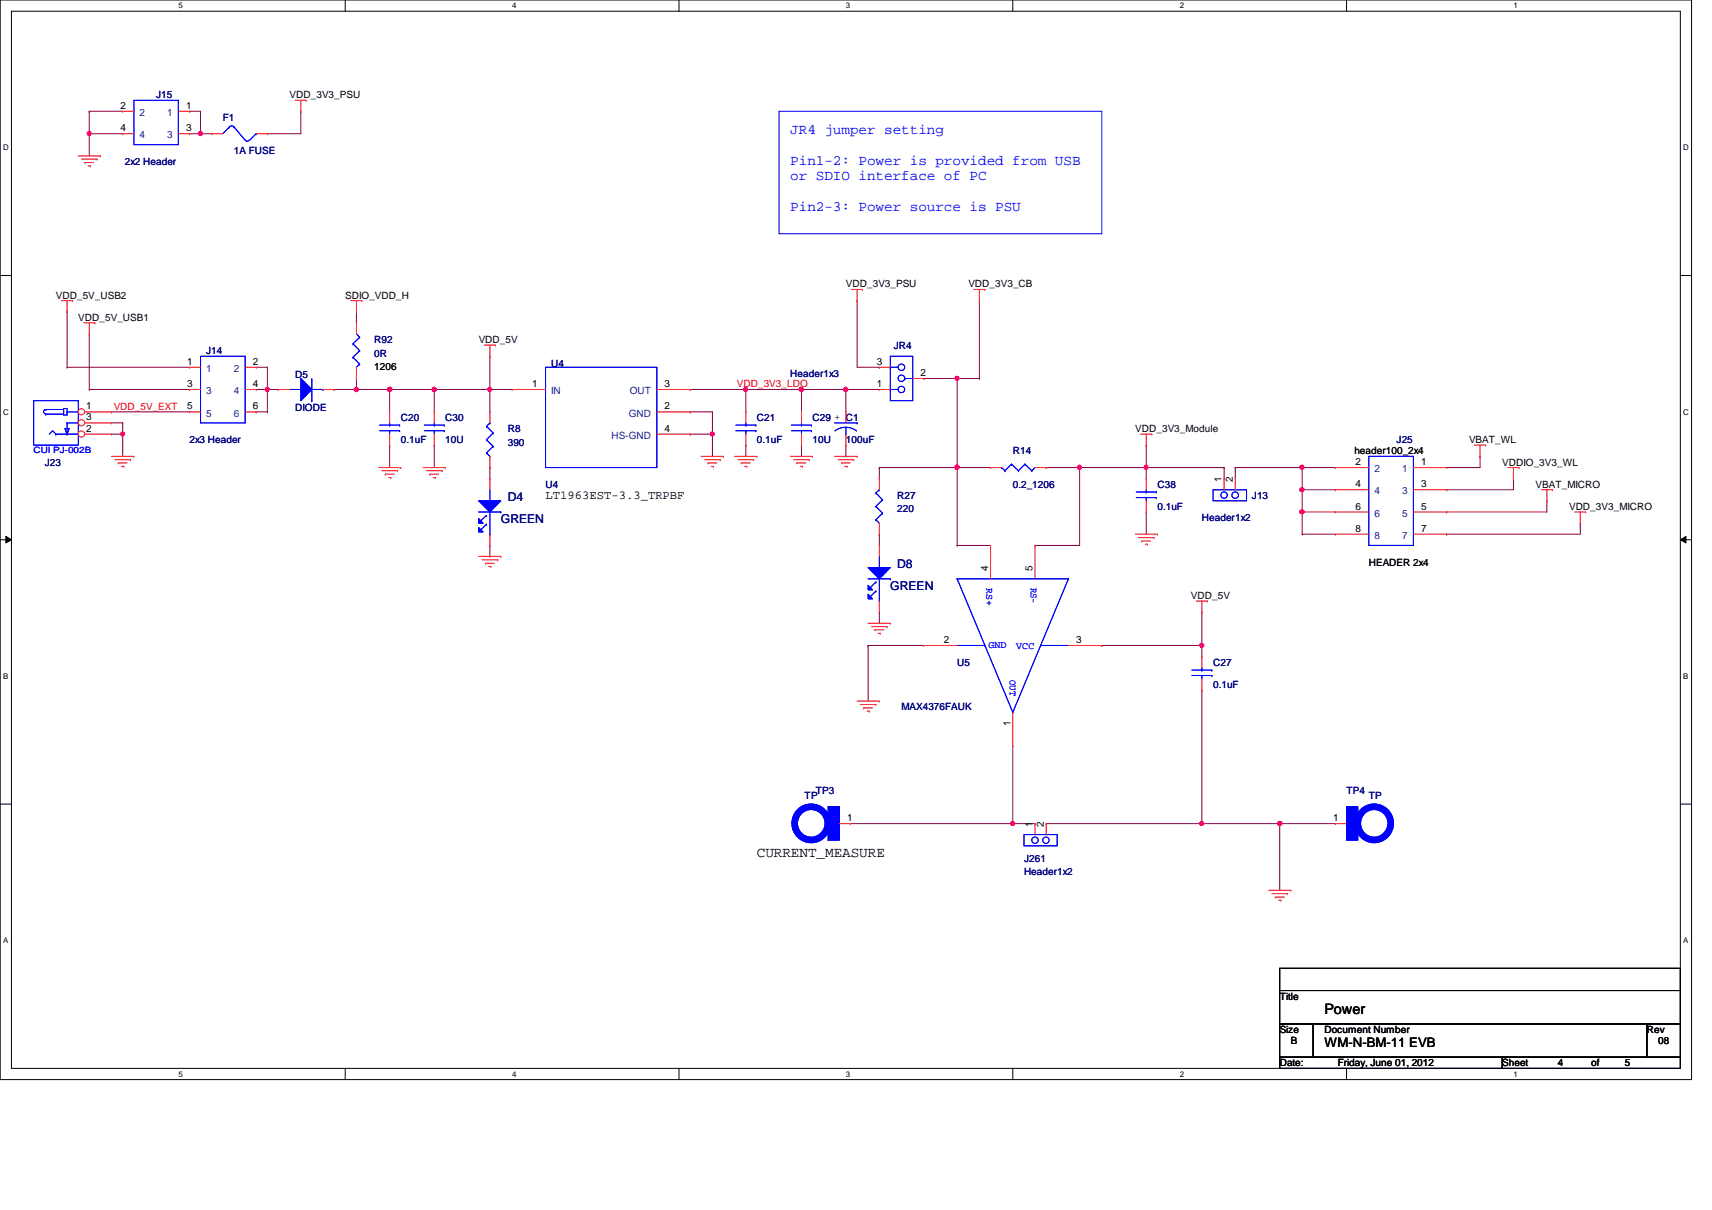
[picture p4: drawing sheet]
<svg xmlns="http://www.w3.org/2000/svg" width="297mm" height="210mm" viewBox="0 0 297 210" stroke-linecap="round" stroke-linejoin="round" font-family="sans-serif">
<path d="M0 0h293.5v187.3h-293.5zM2 1.9h289.5v183.4h-289.5z" fill="none" stroke="#000" stroke-width=".17"/>
<g fill="#fff">
<path d="M30.9 .2h.8v1.5h-.8z"/>
<path d="M30.9 185.5h.8v1.6h-.8z"/>
</g>
<path d="M59.9 0v1.9M59.9 185.3v2" fill="none" stroke="#000" stroke-width=".17"/>
<g fill="#fff">
<path d="M88.9 .2h.7v1.5h-.7z"/>
<path d="M88.9 185.5h.7v1.6h-.7z"/>
</g>
<path d="M117.8 0v1.9M117.8 185.3v2" fill="none" stroke="#000" stroke-width=".17"/>
<g fill="#fff">
<path d="M146.8 .2h.7v1.5h-.7z"/>
<path d="M146.8 185.5h.7v1.6h-.7z"/>
</g>
<path d="M175.7 0v1.9M175.7 185.3v2" fill="none" stroke="#000" stroke-width=".17"/>
<g fill="#fff">
<path d="M204.7 .2h.7v1.5h-.7z"/>
<path d="M204.7 185.5h.7v1.6h-.7z"/>
</g>
<path d="M233.6 0v1.9M233.6 185.3v2" fill="none" stroke="#000" stroke-width=".17"/>
<g fill="#fff">
<path d="M262.6 .2h.8v1.5h-.8z"/>
<path d="M262.6 185.5h.8v1.6h-.8z"/>
<path d="M.5 24.8h1v1.6h-1z"/>
<path d="M292.1 24.8h.9v1.6h-.9z"/>
<path d="M.5 70.7h1v1.5h-1z"/>
<path d="M292.1 70.7h.9v1.5h-.9z"/>
</g>
<path d="M0 47.8h2M291.5 47.8h2" fill="none" stroke="#000" stroke-width=".17"/>
<g fill="#fff">
<path d="M.5 116.5h.9v1.6h-.9z"/>
<path d="M292.1 116.5h.8v1.6h-.8z"/>
</g>
<path d="M0 93.6h2M1 93l1 .6-1 .6zM291.5 93.6l1-.6v1.2zM291.5 93.6h2" fill="none" stroke="#000" stroke-width=".17"/>
<path d="M1 93l1 .6-1 .6zM291.5 93.6l1-.6v1.2z" fill="#000"/>
<g fill="#fff">
<path d="M.5 162.4h.9v1.5h-.9z"/>
<path d="M292.1 162.4h.8v1.5h-.8z"/>
</g>
<path d="M0 139.5h2M291.5 139.5h2" fill="none" stroke="#000" stroke-width=".17"/>
<path d="M135.2 19.3h56v21.3h-56z" fill="none" stroke="#00f" stroke-width=".17"/>
<path d="M75.3 67.6h.1M75.3 67.6v3.9M75.3 67.6h9.7" fill="none" stroke="#800040" stroke-width=".17"/>
<circle cx="85" cy="67.6" r=".38" fill="#f0f"/>
<circle cx="85" cy="67.6" r=".38" fill="none" stroke="#f0f" stroke-width=".17"/>
<circle cx="75.3" cy="67.6" r=".38" fill="#f0f"/>
<circle cx="75.3" cy="67.6" r=".38" fill="none" stroke="#f0f" stroke-width=".17"/>
<path d="M67.6 67.6h.1M67.6 67.6v3.9" fill="none" stroke="#800040" stroke-width=".17"/>
<circle cx="67.6" cy="67.6" r=".38" fill="#f0f"/>
<circle cx="67.6" cy="67.6" r=".38" fill="none" stroke="#f0f" stroke-width=".17"/>
<path d="M67.6 67.6h7.7M75.3 67.6h.1" fill="none" stroke="#800040" stroke-width=".17"/>
<circle cx="67.6" cy="67.6" r=".38" fill="#f0f"/>
<circle cx="67.6" cy="67.6" r=".38" fill="none" stroke="#f0f" stroke-width=".17"/>
<circle cx="75.3" cy="67.6" r=".38" fill="#f0f"/>
<circle cx="75.3" cy="67.6" r=".38" fill="none" stroke="#f0f" stroke-width=".17"/>
<path d="M166.1 81.1h.1M166.1 81.1v13.5M181.5 81.1h.1M181.5 81.1h5.8M187.3 81.1h.1M187.3 81.1v13.5M150.6 112h.1M150.6 112v9.6M208.5 112h.1M208.5 112v1.9M222 142.9h.1M222 142.9v11.5" fill="none" stroke="#800040" stroke-width=".17"/>
<circle cx="222" cy="142.8" r=".37" fill="#f0f"/>
<circle cx="222" cy="142.8" r=".37" fill="none" stroke="#f0f" stroke-width=".17"/>
<g fill="none" stroke="#800040" stroke-width=".17">
<path d="M148.7 52.2h.1M148.7 52.2v11.5h3.9M169.9 52.2h.1M169.9 52.2v13.5M139.1 67.6h.1M139.1 67.6v3.9M152.6 63.7h.1M166.1 65.7h3.8M169.9 65.7h.1M198.9 88.8h.1M198.9 88.8v3.9M222 142.9h.1"/>
<path d="M222 142.9h9.7"/>
</g>
<circle cx="139" cy="67.6" r=".38" fill="#f0f"/>
<circle cx="139" cy="67.6" r=".38" fill="none" stroke="#f0f" stroke-width=".17"/>
<path d="M119.8 67.6h.1M119.8 67.6h9.6M129.4 67.6h.1M129.4 77.2h.1M129.4 67.6v3.9M129.4 77.2v2M139.1 77.2h.1M139.1 77.2v2M166.1 81.1h.1M166.1 81.1h5.8" fill="none" stroke="#800040" stroke-width=".17"/>
<circle cx="166" cy="81.1" r=".38" fill="#f0f"/>
<circle cx="166" cy="81.1" r=".38" fill="none" stroke="#f0f" stroke-width=".17"/>
<path d="M119.8 75.3h.1M119.8 75.3h3.8M123.6 75.3h.1M123.6 75.3v3.9" fill="none" stroke="#800040" stroke-width=".17"/>
<circle cx="123.6" cy="75.3" r=".37" fill="#f0f"/>
<circle cx="123.6" cy="75.3" r=".37" fill="none" stroke="#f0f" stroke-width=".17"/>
<path d="M34.8 23.2h.1M34.8 23.2h1.9M119.8 71.5h.1M119.8 71.5h3.8M198.9 77.2h.1M198.9 77.2v3.9" fill="none" stroke="#800040" stroke-width=".17"/>
<circle cx="34.8" cy="23.2" r=".38" fill="#f0f"/>
<circle cx="34.8" cy="23.2" r=".38" fill="none" stroke="#f0f" stroke-width=".17"/>
<path d="M208.5 142.9h.1M208.5 142.9h13.5" fill="none" stroke="#800040" stroke-width=".17"/>
<circle cx="222" cy="142.8" r=".37" fill="#f0f"/>
<circle cx="222" cy="142.8" r=".37" fill="none" stroke="#f0f" stroke-width=".17"/>
<circle cx="208.5" cy="142.8" r=".37" fill="#f0f"/>
<circle cx="208.5" cy="142.8" r=".37" fill="none" stroke="#f0f" stroke-width=".17"/>
<path d="M147.5 142.9h28.2M175.7 142.9h.1" fill="none" stroke="#800040" stroke-width=".17"/>
<circle cx="175.7" cy="142.8" r=".37" fill="#f0f"/>
<circle cx="175.7" cy="142.8" r=".37" fill="none" stroke="#f0f" stroke-width=".17"/>
<path d="M123.6 71.5h.1M123.6 71.5v3.8M129.4 67.6h.1M129.4 67.6h9.7M150.6 112h.1M150.6 112h9.7" fill="none" stroke="#800040" stroke-width=".17"/>
<circle cx="129.4" cy="67.6" r=".38" fill="#f0f"/>
<circle cx="129.4" cy="67.6" r=".38" fill="none" stroke="#f0f" stroke-width=".17"/>
<path d="M61.8 65.7h.1M61.8 65.7v1.9M67.6 77.2h.1M67.6 77.2v3.9M75.3 77.2h.1M75.3 77.2v3.9M166.1 65.7h.1M166.1 65.7v15.4M208.5 119.7h.1M208.5 119.7v23.2h-27M181.5 142.9h.1" fill="none" stroke="#800040" stroke-width=".17"/>
<circle cx="166" cy="81.1" r=".38" fill="#f0f"/>
<circle cx="166" cy="81.1" r=".38" fill="none" stroke="#f0f" stroke-width=".17"/>
<circle cx="166" cy="65.6" r=".37" fill="#f0f"/>
<circle cx="166" cy="65.6" r=".37" fill="none" stroke="#f0f" stroke-width=".17"/>
<path d="M15.5 23.2h.1M15.5 23.2v3.9" fill="none" stroke="#800040" stroke-width=".17"/>
<circle cx="15.5" cy="23.2" r=".38" fill="#f0f"/>
<circle cx="15.5" cy="23.2" r=".38" fill="none" stroke="#f0f" stroke-width=".17"/>
<path d="M61.8 67.6h.1M61.8 67.6h5.8M85 81.1h.1M85 96.5h.1M85 81.1v1.9M85 94.6v1.9" fill="none" stroke="#800040" stroke-width=".17"/>
<circle cx="67.6" cy="67.6" r=".38" fill="#f0f"/>
<circle cx="67.6" cy="67.6" r=".38" fill="none" stroke="#f0f" stroke-width=".17"/>
<circle cx="61.8" cy="67.6" r=".38" fill="#f0f"/>
<circle cx="61.8" cy="67.6" r=".38" fill="none" stroke="#f0f" stroke-width=".17"/>
<path d="M61.8 54.1h.1M61.8 54.1v1.9M58 67.6h.1M58 67.6h3.8M85 67.6h.1M85 67.6v3.9M191.2 112h.1M191.2 112h17.3" fill="none" stroke="#800040" stroke-width=".17"/>
<circle cx="208.5" cy="111.9" r=".37" fill="#f0f"/>
<circle cx="208.5" cy="111.9" r=".37" fill="none" stroke="#f0f" stroke-width=".17"/>
<path d="M139.1 67.6h7.7M146.8 67.6h.1M166.1 94.6h.1M166.1 94.6h5.8M179.6 94.6h.1M179.6 94.6h7.7M208.5 106.2h.1M208.5 106.2v5.8M175.7 129.4h.1M175.7 129.4v13.5" fill="none" stroke="#800040" stroke-width=".17"/>
<circle cx="139" cy="67.6" r=".38" fill="#f0f"/>
<circle cx="139" cy="67.6" r=".38" fill="none" stroke="#f0f" stroke-width=".17"/>
<circle cx="146.7" cy="67.6" r=".38" fill="#f0f"/>
<circle cx="146.7" cy="67.6" r=".38" fill="none" stroke="#f0f" stroke-width=".17"/>
<path d="M46.4 23.2h.1M46.4 23.2h5.8M146.8 67.6h.1M146.8 77.2h.1M146.8 67.6v3.9M146.8 77.2v2M146.8 67.6h5.8" fill="none" stroke="#800040" stroke-width=".17"/>
<circle cx="146.7" cy="67.6" r=".38" fill="#f0f"/>
<circle cx="146.7" cy="67.6" r=".38" fill="none" stroke="#f0f" stroke-width=".17"/>
<path d="M187.3 81.1h.1M187.3 81.1h11.6" fill="none" stroke="#800040" stroke-width=".17"/>
<circle cx="198.8" cy="81.1" r=".38" fill="#f0f"/>
<circle cx="198.8" cy="81.1" r=".38" fill="none" stroke="#f0f" stroke-width=".17"/>
<circle cx="187.3" cy="81.1" r=".38" fill="#f0f"/>
<circle cx="187.3" cy="81.1" r=".38" fill="none" stroke="#f0f" stroke-width=".17"/>
<path d="M52.2 19.3h.1M52.2 19.3v3.9M160.3 65.7h.1M160.3 65.7h5.8M198.9 81.1h.1M198.9 81.1v1.9M225.9 81.1h.1M225.9 81.1h5.8" fill="none" stroke="#800040" stroke-width=".17"/>
<circle cx="225.9" cy="81.1" r=".38" fill="#f0f"/>
<circle cx="225.9" cy="81.1" r=".38" fill="none" stroke="#f0f" stroke-width=".17"/>
<path d="M225.9 81.1h.1M225.9 92.7h.1M225.9 85h.1M225.9 81.1v3.9M225.9 92.7h5.8M225.9 85h5.8" fill="none" stroke="#800040" stroke-width=".17"/>
<circle cx="225.9" cy="84.9" r=".37" fill="#f0f"/>
<circle cx="225.9" cy="84.9" r=".37" fill="none" stroke="#f0f" stroke-width=".17"/>
<path d="M225.9 85h.1M225.9 88.8h.1M225.9 85v3.8M225.9 88.8h5.8" fill="none" stroke="#800040" stroke-width=".17"/>
<circle cx="225.9" cy="88.8" r=".37" fill="#f0f"/>
<circle cx="225.9" cy="88.8" r=".37" fill="none" stroke="#f0f" stroke-width=".17"/>
<g fill="none" stroke="#800040" stroke-width=".17">
<path d="M15.5 19.3h.1M15.5 19.3h5.8M15.5 19.3v3.9M32.9 19.3h.1M32.9 19.3h1.9M34.8 19.3h.1M34.8 19.3v3.9h-1.9M15.5 23.2h.1M15.5 23.2h5.8M32.9 23.2h.1M11.6 54.1h.1M11.6 54.1v9.6"/>
<path d="M15.5 57.9h.1M15.5 57.9v9.7M19.3 71.5h.1M19.3 71.5h13.6M19.3 73.4h2M21.3 73.4h.1M21.3 75.3h.1M21.3 75.3v3.9M85 67.6h.1M85 61.8h.1M85 67.6h3.9M85 61.8v5.8"/>
<path d="M256.8 79.2h.1M256.8 79.2v1.9h-5.8M152.6 92.7h.1M152.6 81.1h.1M152.6 81.1h13.5M152.6 81.1v1.9M152.6 92.7v1.9M198.9 81.1h.1M198.9 81.1h13.5M212.4 81.1h.1M212.4 81.1v1.9M214.3 81.1h.1"/>
<path d="M214.3 81.1h11.6M214.3 81.1v1.9M225.9 88.8h.1M225.9 88.8v3.9M251 81.1h.1M251 85h.1M251 88.8h.1M251 92.7h.1M262.6 83h.1M262.6 83v2h-11.6M268.4 86.9h.1M268.4 86.9v1.9h-17.4"/>
<path d="M274.2 90.8h.1M274.2 90.8v1.9h-23.2M152.6 106.2h.1M152.6 106.2v1.9M175.7 142.9h3.9M179.6 142.9h.1"/>
</g>
<circle cx="21.3" cy="75.3" r=".37" fill="#f0f"/>
<circle cx="21.3" cy="75.3" r=".37" fill="none" stroke="#f0f" stroke-width=".17"/>
<path d="M19.3 75.3h2M21.3 75.3h.1M21.3 73.4h.1M21.3 73.4v1.9M44.4 71.5h.1M44.4 63.7h2M44.4 71.5h2M44.4 67.6h2M46.4 63.7h.1M46.4 67.6h.1M46.4 63.7v3.9" fill="none" stroke="#800040" stroke-width=".17"/>
<circle cx="46.4" cy="67.6" r=".38" fill="#f0f"/>
<circle cx="46.4" cy="67.6" r=".38" fill="none" stroke="#f0f" stroke-width=".17"/>
<path d="M11.6 63.7h.1M11.6 63.7h21.3M15.5 67.6h.1M15.5 67.6h17.4M46.4 71.5h.1M46.4 67.6h.1M46.4 67.6v3.9M46.4 67.6h1.9" fill="none" stroke="#800040" stroke-width=".17"/>
<g fill="none" stroke="#f00" stroke-width=".17">
<path d="M51.2 17.4h1.9M52.2 19.3h.1M52.2 17.4v1.9M53.1 17.4h.1M13.6 27.1h3.8M14.1 27.6h2.7M14.7 28.2h.1M14.7 28.2h1.6M15.3 28.8h.4M15.7 28.8h.1M16.8 27.6h.1M17.4 27.1h.1"/>
<path d="M10.7 52.2h1.9M11.6 54.1h.1M11.6 52.2v1.9M12.6 52.2h.1M14.5 56h2M15.5 57.9h.1M15.5 56v1.9M16.5 56h.1M60.9 52.2h1.9M61.8 54.1h.1M61.8 52.2v1.9M62.8 52.2h.1"/>
<path d="M84 59.9h2M85 59.9v1.9M86 59.9h.1M147.7 50.2h1.9M148.7 52.2h.1M148.7 50.2v2M149.6 50.2h.1M168.9 50.2h2M169.9 52.2h.1M169.9 50.2v2M170.9 50.2h.1M19.3 79.2h3.9"/>
<path d="M19.9 79.8h2.7M22.6 79.8h.1M23.2 79.2h.1M32.9 63.7h.1M32.9 67.6h.1M32.9 71.5h.1M32.9 63.7h1.9M32.9 67.6h1.9M32.9 71.5h1.9M42.5 63.7h1.9M42.5 67.6h1.9M42.5 71.5h1.9"/>
<path d="M44.4 63.7h.1M44.4 67.6h.1M44.4 71.5h.1M75.3 71.5h.1M75.3 77.2h.1M75.3 71.5v1.9M75.3 75.3v1.9M85 61.8h.1M121.7 79.2h3.8M122.3 79.8h2.7M125 79.8h.1M125.5 79.2h.1"/>
<path d="M127.5 79.2h3.8M128.1 79.8h2.7M130.8 79.8h.1M131.3 79.2h.1M137.1 79.2h3.9M137.7 79.8h2.7M140.4 79.8h.1M141 79.2h.1M144.8 79.2h3.9M145.4 79.8h2.7M148.1 79.8h.1M148.7 79.2h.1"/>
<path d="M152.6 67.6h.1M152.6 63.7h.1M152.6 63.7h1.9M152.6 67.6h1.9M158.4 65.7h1.9M160.3 65.7h.1M197.9 75.3h2M198.9 77.2h.1M198.9 75.3v1.9M199.9 75.3h.1M255.8 77.2h2M256.8 79.2h.1"/>
<path d="M256.8 77.2v2M257.8 77.2h.1M20.5 80.3h.1M20.5 80.3h1.6M21.1 80.9h.4M21.5 80.9h.1M65.7 81.1h3.8M66.2 81.7h2.8M66.8 82.3h.1M66.8 82.3h1.6M67.4 82.8h.4M67.8 82.8h.1"/>
<path d="M69 81.7h.1M69.5 81.1h.1M73.4 81.1h3.9M74 81.7h2.7M74.6 82.3h.1M74.6 82.3h1.5M75.1 82.8h.4M75.5 82.8h.1M76.7 81.7h.1M77.3 81.1h.1M83.1 96.5h3.8M83.6 97.1h2.8"/>
<path d="M84.2 97.7h.1M84.2 97.7h1.6M84.8 98.3h.4M85.2 98.3h.1M86.4 97.1h.1M86.9 96.5h.1M122.8 80.3h.1M122.8 80.3h1.6M123.4 80.9h.4M123.8 80.9h.1M128.6 80.3h.1M128.6 80.3h1.6"/>
<path d="M129.2 80.9h.4M129.6 80.9h.1M138.3 80.3h.1M138.3 80.3h1.5M138.8 80.9h.4M139.2 80.9h.1M146 80.3h.1M146 80.3h1.5M146.6 80.9h.4M147 80.9h.1M152.6 92.7h.1M152.6 83h.1"/>
<path d="M152.6 83v2M152.6 90.8v1.9M197 92.7h3.8M197.5 93.3h2.7M198.1 93.9h.1M198.1 93.9h1.5M198.7 94.4h.4M199.1 94.4h.1M200.2 93.3h.1M200.8 92.7h.1M212.4 83h.1M212.4 83v2"/>
<path d="M214.3 83h.1M214.3 83v2M261.6 81.1h2M262.6 83h.1M262.6 81.1v1.9M263.6 81.1h.1M267.4 85h2M268.4 86.9h.1M268.4 85v1.9M269.4 85h.1M273.2 88.8h1.9M274.2 90.8h.1"/>
<path d="M274.2 88.8v2M275.1 88.8h.1M150.6 108.1h3.9M151.2 108.7h2.7M151.8 109.3h.1M151.8 109.3h1.5M152.4 109.9h.3M152.7 109.9h.1M153.9 108.7h.1M154.5 108.1h.1M207.6 104.3h1.9M208.5 106.2h.1"/>
<path d="M208.5 104.3v1.9M209.5 104.3h.1M148.7 121.6h3.9M149.3 122.2h2.7M149.9 122.8h.1M149.9 122.8h1.5M150.4 123.4h.4M150.8 123.4h.1M152 122.2h.1M152.6 121.6h.1M220.1 154.4h3.9M220.7 155h2.7"/>
<path d="M221.3 155.6h.1M221.3 155.6h1.5M221.9 156.2h.3M222.2 156.2h.1M223.4 155h.1M224 154.4h.1"/>
</g>
<path d="M222 168h69.5v3.8h-69.5zM222 171.8h69.5v5.8h-69.5zM222 177.6h5.8v5.8h-5.8zM227.8 177.6h57.9v5.8h-57.9zM285.7 177.6h5.8v5.8h-5.8zM222 183.4h38.6v1.9h-38.6zM260.6 183.4h30.9v1.9h-30.9z" fill="none" stroke="#000" stroke-width=".17"/>
<g fill="none" stroke="#00f" stroke-width=".17">
<path d="M34.8 61.8h7.7v11.6h-7.7zM73.6 74.7h3.5M73.6 73.7h3.5M75.3 73.7h.1M75.3 74.7h.1M75.3 73.4v.3M75.3 74.7v.6M77.1 74.7h.1M77.1 73.7h.1M154.5 61.8h3.9v7.7h-3.9zM154.5 67.6h.1M154.5 63.7h.1"/>
<path d="M154.5 67.6h1.3M154.5 63.7h1.3M157 65.7h.1M157 65.7h1.4M152 90.2h.1M152 87.8h.1M152 85.5h.1M152 90.2l.6 .6M152 87.8l1.1 1.2M152 85.5l1.1 1.2M152.6 85h.1M152.6 85l-.6 .5"/>
<path d="M153.1 89h.1M153.1 86.7h.1M153.1 89l-1.1 1.2M153.1 86.7l-1.1 1.1M210.5 85h5.8v1.9h-5.8z"/>
<circle cx="156.4" cy="63.7" r=".56"/>
<circle cx="156.4" cy="67.6" r=".56"/>
<circle cx="156.4" cy="65.6" r=".56"/>
<circle cx="212.4" cy="85.9" r=".56"/>
<circle cx="214.3" cy="85.9" r=".56"/>
</g>
<path d="M52.2 65.7l1.9 1.9-1.9 1.9z" fill="#00f"/>
<path d="M50.2 67.6h2M52.2 65.7l1.9 1.9-1.9 1.9zM52.2 67.6h.1M54.1 69.5h.1M54.1 65.7v3.8M54.1 67.6h1.9M56 67.6h.1" fill="none" stroke="#00f" stroke-width=".17"/>
<path d="M52.2 65.7l1.9 1.9-1.9 1.9z" fill="#00f"/>
<g fill="none" stroke="#00f" stroke-width=".17">
<path d="M39.8 22l.4-.2 .4 .2M39.8 22h.1M39.8 22l-1.2 1.2M40.6 22h.1M40.6 22l1.9 2.3M42.6 24.3l.3 .2 .3-.2M44.4 23.2h.1M44.4 23.2l-1.1 1.1M50.2 67.6h2M52.2 65.7l1.9 1.9-1.9 1.9zM52.2 67.6h.1M54.1 69.5h.1"/>
<path d="M54.1 65.7v3.8M54.1 67.6h1.9M56 67.6h.1M65.9 74.7h3.4M65.9 73.7h3.4M67.6 73.7h.1M67.6 74.7h.1M67.6 73.4v.3M67.6 74.7v.6M69.3 74.7h.1M69.3 73.7h.1M94.7 63.7h19.3v17.4h-19.3z"/>
<path d="M173.8 81.1h.1M173.8 81.1l.6 .6M174.4 81.7h.1M175.5 80.5h.1M175.5 80.5l1.2 1.2M175.5 80.5l-1.1 1.2M176.7 81.7h.1M177.8 80.5h.1M177.8 80.5l1.2 1.2M177.8 80.5l-1.1 1.2M179 81.7h.1M179.6 81.1l-.6 .6"/>
<path d="M177.7 144.8h5.7v1.9h-5.7z"/>
<circle cx="179.6" cy="145.7" r=".56"/>
<circle cx="181.5" cy="145.7" r=".56"/>
</g>
<g fill="none" stroke="#f00" stroke-width=".17">
<path d="M36.7 23.2h.1M36.7 23.2h1.9M44.4 23.2h2M46.4 23.2h.1M48.3 67.6h.1M48.3 67.6h1.9M56 67.6h2M58 67.6h.1M67.6 71.5h.1M67.6 77.2h.1M67.6 71.5v1.9M67.6 75.3v1.9"/>
<path d="M88.9 67.6h.1M88.9 67.6h5.8M114 67.6h5.8M114 75.3h5.8M114 71.5h5.8M119.8 67.6h.1M119.8 75.3h.1M119.8 71.5h.1M171.9 81.1h.1M171.9 81.1h1.9M179.6 81.1h1.9M181.5 81.1h.1"/>
<path d="M179.6 142.9h.1M179.6 142.9v1.9M181.5 142.9h.1M181.5 142.9v1.9"/>
</g>
<path d="M83.1 86.9h3.8l-1.9 1.9z" fill="#00f"/>
<path d="M83.1 86.9h3.8l-1.9 1.9z" fill="none" stroke="#00f" stroke-width=".17"/>
<path d="M83.1 90l.7 .8h-.7z" fill="#00f"/>
<path d="M83.1 90l.7 .8h-.7z" fill="none" stroke="#00f" stroke-width=".17"/>
<path d="M83.1 91.5l.7 .8h-.7z" fill="#00f"/>
<path d="M83.1 91.5l.7 .8h-.7zM83.1 88.8h3.8M84.4 89.4h.1M84.4 90.9h.1M84.4 89.4l-1 .9M84.4 90.9l-1 1M85 86.9h.1M85 92.7h.1M85 85v1.9M85 88.8v3.9M86.9 88.8h.1" fill="none" stroke="#00f" stroke-width=".17"/>
<path d="M83.1 86.9h3.8l-1.9 1.9z" fill="#00f"/>
<path d="M83.1 86.9h3.8l-1.9 1.9z" fill="none" stroke="#00f" stroke-width=".17"/>
<path d="M83.1 90l.7 .8h-.7z" fill="#00f"/>
<path d="M83.1 90l.7 .8h-.7z" fill="none" stroke="#00f" stroke-width=".17"/>
<path d="M83.1 91.5l.7 .8h-.7z" fill="#00f"/>
<g fill="none" stroke="#00f" stroke-width=".17">
<path d="M23.2 17.4h7.7v7.7h-7.7zM144.8 73.4h3.9M146.8 75.3h.1M146.8 74.1l1.1 .3 .7 .4M146.8 74.1l-.9 .1-1 .6M146.8 74.1v1.2M148.7 73.4h.1M83.1 91.5l.7 .8h-.7zM83.1 88.8h3.8M84.4 89.4h.1M84.4 90.9h.1M84.4 89.4l-1 .9"/>
<path d="M84.4 90.9l-1 1M85 86.9h.1M85 92.7h.1M85 85v1.9M85 88.8v3.9M86.9 88.8h.1"/>
</g>
<g fill="none" stroke="#f00" stroke-width=".17">
<path d="M21.3 19.3h.1M21.3 19.3h1.9M30.9 19.3h2M32.9 19.3h.1M21.3 23.2h.1M21.3 23.2h1.9M30.9 23.2h2M32.9 23.2h.1M146.8 71.5h.1M146.8 77.2h.1M146.8 71.5v1.9M146.8 75.3v1.9"/>
<path d="M85 94.6h.1M85 83h.1M85 83v2M85 92.7v1.9"/>
</g>
<circle cx="140.8" cy="142.8" r="2.88" fill="none" stroke="#00f" stroke-width="1.1"/>
<path d="M143.7 140h1.9v5.8h-1.9z" fill-rule="evenodd" fill="#00f"/>
<path d="M143.7 140h1.9v5.8h-1.9z" fill="none" stroke="#00f" stroke-width=".17"/>
<circle cx="140.8" cy="142.8" r="2.88" fill="none" stroke="#00f" stroke-width="1.1"/>
<path d="M143.7 140h1.9v5.8h-1.9z" fill-rule="evenodd" fill="#00f"/>
<path d="M143.7 140h1.9v5.8h-1.9z" fill="none" stroke="#00f" stroke-width=".17"/>
<path d="M145.6 142.9h1.9M147.5 142.9h.1" fill="none" stroke="#f00" stroke-width=".17"/>
<path d="M150.6 98.5h3.9l-1.9 1.9z" fill="#00f"/>
<path d="M150.6 98.5h3.9l-1.9 1.9z" fill="none" stroke="#00f" stroke-width=".17"/>
<path d="M150.6 101.6l.8 .7h-.8z" fill="#00f"/>
<path d="M150.6 101.6l.8 .7h-.8z" fill="none" stroke="#00f" stroke-width=".17"/>
<path d="M150.6 103.1l.8 .8h-.8z" fill="#00f"/>
<path d="M152.6 98.5h.1M152.6 96.5v2M150.6 103.1l.8 .8h-.8zM150.6 100.4h3.9M152 101h.1M152 102.5h.1M152 101l-1 .9M152 102.5l-1 1M152.6 104.3h.1M152.6 100.4v3.9M154.5 100.4h.1" fill="none" stroke="#00f" stroke-width=".17"/>
<path d="M150.6 98.5h3.9l-1.9 1.9z" fill="#00f"/>
<path d="M150.6 98.5h3.9l-1.9 1.9z" fill="none" stroke="#00f" stroke-width=".17"/>
<path d="M150.6 101.6l.8 .7h-.8z" fill="#00f"/>
<path d="M150.6 101.6l.8 .7h-.8z" fill="none" stroke="#00f" stroke-width=".17"/>
<path d="M150.6 103.1l.8 .8h-.8z" fill="#00f"/>
<g fill="none" stroke="#00f" stroke-width=".17">
<path d="M152.6 98.5h.1M152.6 96.5v2M150.6 103.1l.8 .8h-.8zM150.6 100.4h3.9M152 101h.1M152 102.5h.1M152 101l-1 .9M152 102.5l-1 1M152.6 104.3h.1M152.6 100.4v3.9M154.5 100.4h.1M166.1 100.4h.1"/>
<path d="M166.1 100.4h19.3M166.1 100.4l9.6 23.2M166.1 112h4.8M170.9 112h.1M180.5 112h.1M180.5 112h4.9M185.4 100.4h.1M185.4 100.4l-9.7 23.2M206.8 117.2h3.5M206.8 116.2h3.5M208.5 116.2h.1M208.5 117.2h.1"/>
<path d="M208.5 115.8v.4M208.5 117.2v.6M210.3 117.2h.1M210.3 116.2h.1M175.7 123.6h.1"/>
</g>
<g fill="none" stroke="#f00" stroke-width=".17">
<path d="M152.6 94.6h.1M152.6 94.6v1.9M171.9 94.6h.1M171.9 94.6v5.8M179.6 94.6h.1M179.6 94.6v5.8M152.6 106.2h.1M152.6 104.3v1.9M160.3 112h.1M160.3 112h5.8M185.4 112h5.8M191.2 112h.1"/>
<path d="M208.5 113.9h.1M208.5 119.7h.1M208.5 113.9v1.9M208.5 117.8v1.9M175.7 129.4h.1M175.7 123.6v5.8"/>
</g>
<circle cx="238.4" cy="142.8" r="2.87" fill="none" stroke="#00f" stroke-width="1.1"/>
<path d="M233.6 140h2v5.8h-2z" fill-rule="evenodd" fill="#00f"/>
<path d="M233.6 140h2v5.8h-2z" fill="none" stroke="#00f" stroke-width=".17"/>
<circle cx="238.4" cy="142.8" r="2.87" fill="none" stroke="#00f" stroke-width="1.1"/>
<path d="M233.6 140h2v5.8h-2z" fill-rule="evenodd" fill="#00f"/>
<g fill="none" stroke="#00f" stroke-width=".17">
<path d="M61.3 59.6h.1M61.3 59.6l1.1 1.2M61.8 57.9l.6 .6M62.4 58.5h.1M62.4 58.5l-1.1 1.1M5.8 69.5h7.8v7.7h-7.8zM8 71h.1M8 71.8h.1M8 71a.38 .38 0 0 0-.4 .4 .38 .38 0 0 0 .3 .4M8 71h3M8 71.8h3M8.5 75.3l.6-.6 .6 .6"/>
<path d="M9.7 75.3h.1M9.7 75.3h3.9M11 70.9h.6v1.1h-.6zM11.3 74.3h.7l-.4 1zM11.6 71.5h.1M11.6 73.4h.1M11.6 75.3h.1M11.6 71.5h2M11.6 73.4h2M11.6 73.4v1.9M61.3 62h.1M61.3 62l1.1 1.2"/>
<path d="M61.8 63.7h.1M62.4 60.8h.1M62.4 63.2h.1M62.4 60.8l-1.1 1.2M62.4 63.2l-.6 .5M84.4 78.6h.1M84.4 76.3h.1M84.4 74h.1M84.4 78.6l.6 .6M84.4 76.3l1.2 1.1M84.4 74l1.2 1.1M85 73.4h.1"/>
<path d="M85 73.4l-.6 .6M85.6 77.4h.1M85.6 75.1h.1M85.6 77.4l-1.2 1.2M85.6 75.1l-1.2 1.2M127.7 74.7h3.4M127.7 73.7h3.4M129.4 73.7h.1M129.4 74.7h.1M129.4 73.4v.3M129.4 74.7v.6M131.1 74.7h.1"/>
<path d="M131.1 73.7h.1M237.5 79.2h7.7v15.4h-7.7zM197.1 86.3h3.5M197.1 85.3h3.5M198.9 85.3h.1M198.9 86.3h.1M198.9 85v.3M198.9 86.3v.6M200.6 86.3h.1M200.6 85.3h.1M233.6 140h2v5.8h-2z"/>
</g>
<g fill="none" stroke="#f00" stroke-width=".17">
<path d="M61.8 56h.1M61.8 56v1.9M61.8 65.7h.1M61.8 63.7v2M85 71.5h.1M85 71.5v1.9M85 79.2v1.9M129.4 71.5h.1M129.4 77.2h.1M129.4 71.5v1.9M129.4 75.3v1.9M85 81.1h.1"/>
<path d="M198.9 83h.1M198.9 88.8h.1M198.9 83v2M198.9 86.9v1.9M231.7 81.1h.1M231.7 85h.1M231.7 88.8h.1M231.7 92.7h.1M231.7 81.1h5.8M231.7 85h5.8M231.7 88.8h5.8M231.7 92.7h5.8"/>
<path d="M245.2 81.1h5.8M245.2 85h5.8M245.2 88.8h5.8M245.2 92.7h5.8M251 81.1h.1M251 85h.1M251 88.8h.1M251 92.7h.1M231.7 142.9h.1M231.7 142.9h1.9"/>
</g>
<circle cx="14.1" cy="71.4" r=".55" fill="#fff"/>
<g fill="none" stroke="#f00" stroke-width=".17">
<path d="M14.7 71.5h4.6M19.3 71.5h.1"/>
<circle cx="14.1" cy="71.4" r=".55"/>
</g>
<circle cx="14.1" cy="75.3" r=".55" fill="#fff"/>
<g fill="none" stroke="#f00" stroke-width=".17">
<path d="M14.7 75.3h4.6M19.3 75.3h.1"/>
<circle cx="14.1" cy="75.3" r=".55"/>
</g>
<circle cx="14.1" cy="73.3" r=".55" fill="#fff"/>
<g fill="none" stroke="#f00" stroke-width=".17">
<path d="M14.7 73.4h4.6M19.3 73.4h.1M139.1 71.5h.1M139.1 77.2h.1M139.1 71.5v1.9M139.1 75.3v1.9"/>
<circle cx="14.1" cy="73.3" r=".55"/>
</g>
<path d="M137.3 74.7h3.5M137.3 73.7h3.5M139.1 73.7h.1M139.1 74.7h.1M139.1 73.4v.3M139.1 74.7v.6M140.8 74.7h.1M140.8 73.7h.1" fill="none" stroke="#00f" stroke-width=".17"/>
<circle cx="85" cy="67.6" r=".38" fill="#f0f"/>
<circle cx="85" cy="67.6" r=".38" fill="none" stroke="#f0f" stroke-width=".17"/>
<circle cx="75.3" cy="67.6" r=".38" fill="#f0f"/>
<circle cx="75.3" cy="67.6" r=".38" fill="none" stroke="#f0f" stroke-width=".17"/>
<circle cx="67.6" cy="67.6" r=".38" fill="#f0f"/>
<circle cx="67.6" cy="67.6" r=".38" fill="none" stroke="#f0f" stroke-width=".17"/>
<circle cx="67.6" cy="67.6" r=".38" fill="#f0f"/>
<circle cx="67.6" cy="67.6" r=".38" fill="none" stroke="#f0f" stroke-width=".17"/>
<circle cx="75.3" cy="67.6" r=".38" fill="#f0f"/>
<circle cx="75.3" cy="67.6" r=".38" fill="none" stroke="#f0f" stroke-width=".17"/>
<circle cx="222" cy="142.8" r=".37" fill="#f0f"/>
<circle cx="222" cy="142.8" r=".37" fill="none" stroke="#f0f" stroke-width=".17"/>
<circle cx="139" cy="67.6" r=".38" fill="#f0f"/>
<circle cx="139" cy="67.6" r=".38" fill="none" stroke="#f0f" stroke-width=".17"/>
<circle cx="166" cy="81.1" r=".38" fill="#f0f"/>
<circle cx="166" cy="81.1" r=".38" fill="none" stroke="#f0f" stroke-width=".17"/>
<circle cx="123.6" cy="75.3" r=".37" fill="#f0f"/>
<circle cx="123.6" cy="75.3" r=".37" fill="none" stroke="#f0f" stroke-width=".17"/>
<circle cx="34.8" cy="23.2" r=".38" fill="#f0f"/>
<circle cx="34.8" cy="23.2" r=".38" fill="none" stroke="#f0f" stroke-width=".17"/>
<circle cx="222" cy="142.8" r=".37" fill="#f0f"/>
<circle cx="222" cy="142.8" r=".37" fill="none" stroke="#f0f" stroke-width=".17"/>
<circle cx="208.5" cy="142.8" r=".37" fill="#f0f"/>
<circle cx="208.5" cy="142.8" r=".37" fill="none" stroke="#f0f" stroke-width=".17"/>
<circle cx="175.7" cy="142.8" r=".37" fill="#f0f"/>
<circle cx="175.7" cy="142.8" r=".37" fill="none" stroke="#f0f" stroke-width=".17"/>
<circle cx="129.4" cy="67.6" r=".38" fill="#f0f"/>
<circle cx="129.4" cy="67.6" r=".38" fill="none" stroke="#f0f" stroke-width=".17"/>
<circle cx="166" cy="81.1" r=".38" fill="#f0f"/>
<circle cx="166" cy="81.1" r=".38" fill="none" stroke="#f0f" stroke-width=".17"/>
<circle cx="166" cy="65.6" r=".37" fill="#f0f"/>
<circle cx="166" cy="65.6" r=".37" fill="none" stroke="#f0f" stroke-width=".17"/>
<circle cx="15.5" cy="23.2" r=".38" fill="#f0f"/>
<circle cx="15.5" cy="23.2" r=".38" fill="none" stroke="#f0f" stroke-width=".17"/>
<circle cx="67.6" cy="67.6" r=".38" fill="#f0f"/>
<circle cx="67.6" cy="67.6" r=".38" fill="none" stroke="#f0f" stroke-width=".17"/>
<circle cx="61.8" cy="67.6" r=".38" fill="#f0f"/>
<circle cx="61.8" cy="67.6" r=".38" fill="none" stroke="#f0f" stroke-width=".17"/>
<circle cx="208.5" cy="111.9" r=".37" fill="#f0f"/>
<circle cx="208.5" cy="111.9" r=".37" fill="none" stroke="#f0f" stroke-width=".17"/>
<circle cx="139" cy="67.6" r=".38" fill="#f0f"/>
<circle cx="139" cy="67.6" r=".38" fill="none" stroke="#f0f" stroke-width=".17"/>
<circle cx="146.7" cy="67.6" r=".38" fill="#f0f"/>
<circle cx="146.7" cy="67.6" r=".38" fill="none" stroke="#f0f" stroke-width=".17"/>
<circle cx="146.7" cy="67.6" r=".38" fill="#f0f"/>
<circle cx="146.7" cy="67.6" r=".38" fill="none" stroke="#f0f" stroke-width=".17"/>
<circle cx="198.8" cy="81.1" r=".38" fill="#f0f"/>
<circle cx="198.8" cy="81.1" r=".38" fill="none" stroke="#f0f" stroke-width=".17"/>
<circle cx="187.3" cy="81.1" r=".38" fill="#f0f"/>
<circle cx="187.3" cy="81.1" r=".38" fill="none" stroke="#f0f" stroke-width=".17"/>
<circle cx="225.9" cy="81.1" r=".38" fill="#f0f"/>
<circle cx="225.9" cy="81.1" r=".38" fill="none" stroke="#f0f" stroke-width=".17"/>
<circle cx="225.9" cy="84.9" r=".37" fill="#f0f"/>
<circle cx="225.9" cy="84.9" r=".37" fill="none" stroke="#f0f" stroke-width=".17"/>
<circle cx="225.9" cy="88.8" r=".37" fill="#f0f"/>
<circle cx="225.9" cy="88.8" r=".37" fill="none" stroke="#f0f" stroke-width=".17"/>
<circle cx="21.3" cy="75.3" r=".37" fill="#f0f"/>
<circle cx="21.3" cy="75.3" r=".37" fill="none" stroke="#f0f" stroke-width=".17"/>
<circle cx="46.4" cy="67.6" r=".38" fill="#f0f"/>
<circle cx="46.4" cy="67.6" r=".38" fill="none" stroke="#f0f" stroke-width=".17"/>
<g font-size="2.5" fill="#00f">
<text x="137.1" y="23.2">JR4 jumper setting</text>
<text x="137.1" y="28.6">Pin1-2: Power is provided from USB</text>
<text x="137.1" y="31.2">or SDIO interface of PC</text>
<text x="137.1" y="36.6">Pin2-3: Power source is PSU</text>
</g>
<g font-size="2.5">
<text x="131.3" y="148.7">CURRENT_MEASURE</text>
<text x="229.8" y="176">Power</text>
</g>
<text font-size="2.3" x="229.8" y="181.6">WM-N-BM-11 EVB</text>
<g font-size="2.1" fill="#000080">
<text x="88.1" y="86.9">D4</text>
<text x="86.9" y="90.8">GREEN</text>
<text x="155.7" y="98.5">D8</text>
<text x="154.5" y="102.4">GREEN</text>
</g>
<text font-size="2.1" x="94.7" y="86.6">LT1963EST-3.3_TRPBF</text>
<g font-size="1.7" fill="#000080">
<text x="27.1" y="17.1">J15</text>
<text x="38.6" y="20.9">F1</text>
<text x="21.7" y="28.7">2x2 Header</text>
<text x="40.6" y="26.7">1A FUSE</text>
<text x="64.9" y="59.5">R92</text>
<text x="35.8" y="61.5">J14</text>
<text x="51.2" y="65.5">D5</text>
<text x="64.9" y="61.8">0R</text>
<text x="95.6" y="63.6">U4</text>
<text x="137.1" y="65.3">Header1x3</text>
<text x="155.1" y="60.5">JR4</text>
<text x="51.2" y="71.3">DIODE</text>
<text x="32.9" y="76.9">2x3 Header</text>
<text x="69.6" y="73.1">C20</text>
<text x="69.6" y="76.9">0.1uF</text>
<text x="77.3" y="73.1">C30</text>
<text x="77.3" y="76.9">10U</text>
<text x="88.1" y="75">R8</text>
<text x="88.1" y="77.3">390</text>
<text x="131.3" y="73.1">C21</text>
<text x="131.3" y="76.9">0.1uF</text>
<text x="141" y="73.1">C29 + C1</text>
<text x="141" y="76.9">10U</text>
<text x="146.8" y="76.9">100uF</text>
<text x="242.3" y="76.9">J25</text>
<text x="7.8" y="80.8">J23</text>
<text x="175.7" y="78.8">R14</text>
<text x="94.7" y="84.6">U4</text>
<text x="155.7" y="86.6">R27</text>
<text x="155.7" y="88.9">220</text>
<text x="175.7" y="84.6">0.2_1206</text>
<text x="200.8" y="84.6">C38</text>
<text x="200.8" y="88.5">0.1uF</text>
<text x="217.2" y="86.6">J13</text>
<text x="208.5" y="90.4">Header1x2</text>
<text x="166.1" y="115.5">U5</text>
<text x="210.5" y="115.5">C27</text>
<text x="210.5" y="119.4">0.1uF</text>
<text x="156.4" y="123.2">MAX4376FAUK</text>
<text x="141.6" y="137.7">TP3</text>
<text x="233.6" y="137.7">TP4</text>
<text x="139.6" y="138.7">TP</text>
<text x="237.5" y="138.7">TP</text>
<text x="177.7" y="149.5">J261</text>
<text x="177.7" y="151.8">Header1x2</text>
</g>
<g font-size="1.7">
<text x="50.2" y="17.1">VDD_3V3_PSU</text>
<text x="20.9" y="18.9">2</text>
<text x="20.9" y="22.8">4</text>
<text x="32.3" y="18.9">1</text>
<text x="32.3" y="22.8">3</text>
<text x="9.7" y="51.8">VDD_5V_USB2</text>
<text x="59.9" y="51.8">SDIO_VDD_H</text>
<text x="146.8" y="49.9">VDD_3V3_PSU</text>
<text x="168" y="49.9">VDD_3V3_CB</text>
<text x="13.6" y="55.7">VDD_5V_USB1</text>
<text x="83.1" y="59.5">VDD_5V</text>
<text x="32.5" y="63.3">1</text>
<text x="43.9" y="63.3">2</text>
<text x="64.9" y="64.2">1206</text>
<text x="152.1" y="63.3">3</text>
<text x="159.7" y="65.2">2</text>
<text x="14.9" y="71">1</text>
<text x="32.5" y="67.1">3</text>
<text x="32.5" y="71">5</text>
<text x="43.9" y="67.1">4</text>
<text x="43.9" y="71">6</text>
<text x="92.3" y="67.1">1</text>
<text x="115.3" y="67.1">3</text>
<text x="115.3" y="71">2</text>
<text x="152.1" y="67.1">1</text>
<text x="14.9" y="74.9">2</text>
<text x="14.9" y="72.9">3</text>
<text x="115.3" y="74.9">4</text>
<text x="197" y="75">VDD_3V3_Module</text>
<text x="254.9" y="76.9">VBAT_WL</text>
<text x="212" y="83.6" transform="rotate(-90 212 83.6)">1</text>
<text x="213.9" y="83.6" transform="rotate(-90 213.9 83.6)">2</text>
<text x="235" y="78.8">header100_2x4</text>
<text x="235.2" y="80.7">2</text>
<text x="246.6" y="80.7">1</text>
<text x="260.6" y="80.8">VDDIO_3V3_WL</text>
<text x="235.2" y="84.5">4</text>
<text x="235.2" y="88.4">6</text>
<text x="246.6" y="84.5">3</text>
<text x="246.6" y="88.4">5</text>
<text x="266.4" y="84.6">VBAT_MICRO</text>
<text x="272.2" y="88.5">VDD_3V3_MICRO</text>
<text x="235.2" y="92.2">8</text>
<text x="246.6" y="92.2">7</text>
<text x="171.4" y="99.1" transform="rotate(-90 171.4 99.1)">4</text>
<text x="179.2" y="99.1" transform="rotate(-90 179.2 99.1)">5</text>
<text x="237.5" y="98.1">HEADER 2x4</text>
<text x="206.6" y="103.9">VDD_5V</text>
<text x="163.7" y="111.5">2</text>
<text x="186.7" y="111.5">3</text>
<text x="175.3" y="125.9" transform="rotate(-90 175.3 125.9)">1</text>
<text x="147" y="142.5">1</text>
<text x="179.2" y="143.4" transform="rotate(-90 179.2 143.4)">1</text>
<text x="181.1" y="143.4" transform="rotate(-90 181.1 143.4)">2</text>
<text x="231.3" y="142.5">1</text>
<text x="222" y="173.4">Title</text>
<text x="222" y="179.2">Size</text>
<text x="229.8" y="179.2">Document Number</text>
<text x="285.7" y="179.2">Rev</text>
<text x="222" y="185">Date:</text>
<text x="224" y="181.1">B</text>
<text x="232.1" y="185">Friday, June 01, 2012</text>
<text x="260.6" y="185">Sheet</text>
<text x="270.3" y="185">4</text>
<text x="276.1" y="185">of</text>
<text x="281.9" y="185">5</text>
<text x="287.7" y="181.1">08</text>
</g>
<g font-size="1.7" fill="#004080">
<text x="24.2" y="20.1">2</text>
<text x="29" y="20.1">1</text>
<text x="24.2" y="24">4</text>
<text x="29" y="24">3</text>
<text x="35.8" y="64.5">1</text>
<text x="40.6" y="64.5">2</text>
<text x="35.8" y="68.4">3</text>
<text x="40.6" y="68.4">4</text>
<text x="95.6" y="68.4">IN</text>
<text x="109.3" y="68.4">OUT</text>
<text x="35.8" y="72.3">5</text>
<text x="40.6" y="72.3">6</text>
<text x="106.1" y="76.1">HS-GND</text>
<text x="109.1" y="72.3">GND</text>
<text x="238.5" y="81.9">2</text>
<text x="243.3" y="81.9">1</text>
<text x="238.5" y="85.8">4</text>
<text x="238.5" y="89.6">6</text>
<text x="243.3" y="85.8">3</text>
<text x="243.3" y="89.6">5</text>
<text x="238.5" y="93.5">8</text>
<text x="243.3" y="93.5">7</text>
</g>
<g font-size="1.7" fill="#f00">
<text x="19.7" y="71.1">VDD_5V_EXT</text>
<text x="127.8" y="67.2">VDD_3V3_LDO</text>
</g>
<g font-size="1.7" fill="#00f">
<text x="171.2" y="101.9" transform="rotate(90 171.2 101.9)">RS+</text>
<text x="178.9" y="101.9" transform="rotate(90 178.9 101.9)">RS-</text>
<text x="171.5" y="112.4">GND</text>
<text x="176.3" y="112.6">VCC</text>
<text x="175.2" y="118" transform="rotate(90 175.2 118)">OUT</text>
</g>
<text font-size="1.5" fill="#00f" x="5.8" y="78.6">CUI PJ-002B</text>
<g font-size="1.4">
<text x="30.9" y="1.4">5</text>
<text x="88.9" y="1.4">4</text>
<text x="146.8" y="1.4">3</text>
<text x="204.7" y="1.4">2</text>
<text x="262.6" y="1.4">1</text>
<text x=".5" y="26.1">D</text>
<text x="292.1" y="26.1">D</text>
<text x=".5" y="71.9">C</text>
<text x="292.1" y="71.9">C</text>
<text x=".5" y="117.8">B</text>
<text x="292.1" y="117.8">B</text>
<text x=".5" y="163.6">A</text>
<text x="292.1" y="163.6">A</text>
<text x="30.9" y="186.8">5</text>
<text x="88.9" y="186.8">4</text>
<text x="146.8" y="186.8">3</text>
<text x="204.7" y="186.8">2</text>
<text x="262.6" y="186.8">1</text>
</g>
</svg>
